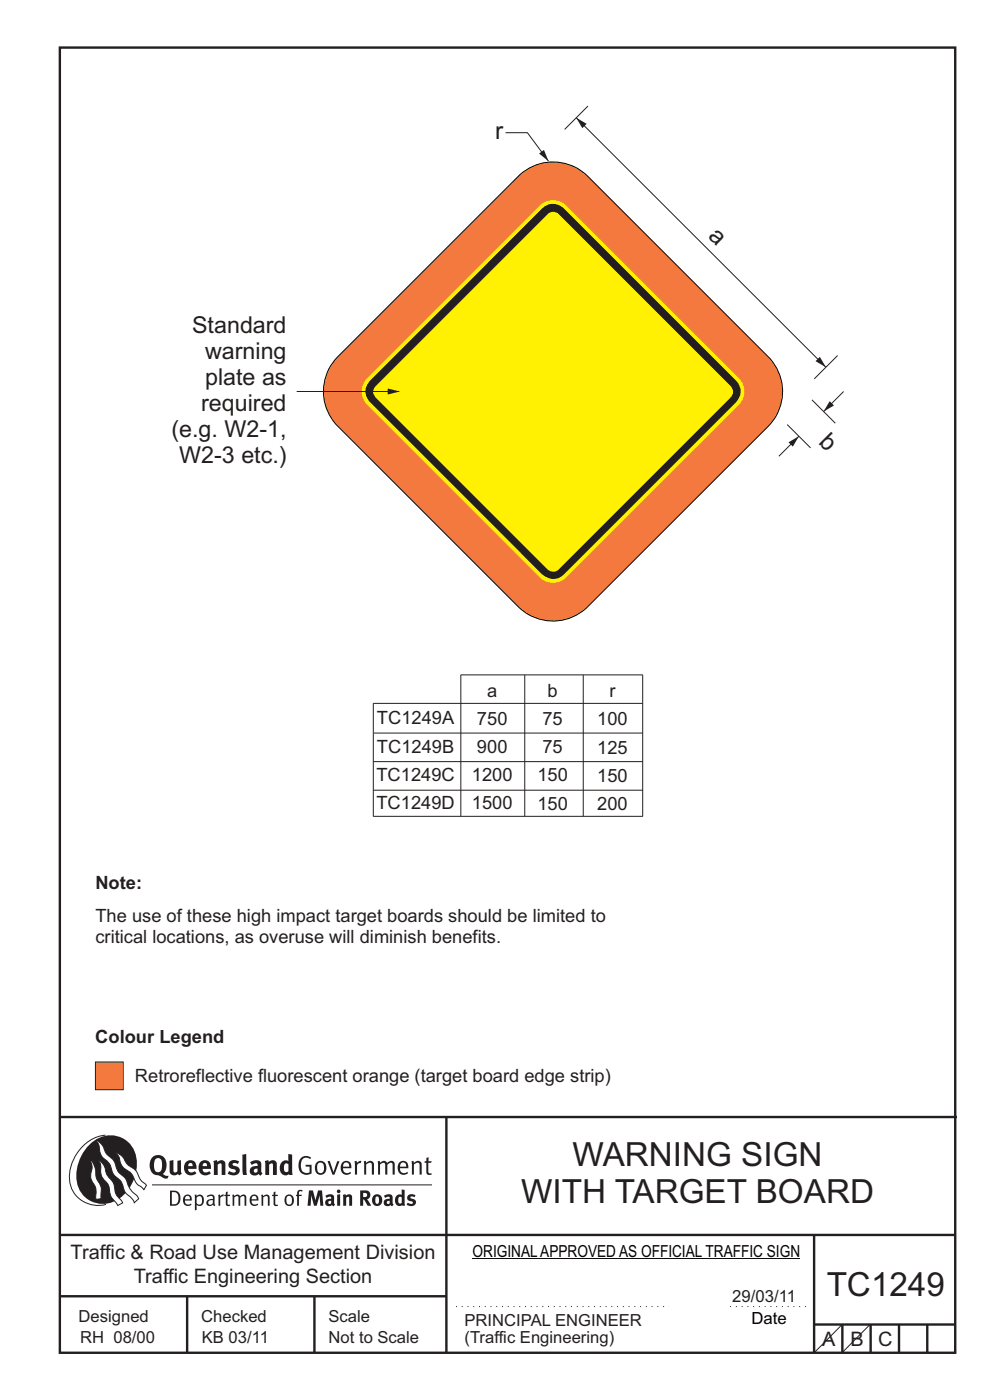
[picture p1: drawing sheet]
<svg xmlns="http://www.w3.org/2000/svg" width="210mm" height="297mm" viewBox="0 0 210 297" stroke-linecap="round" stroke-linejoin="round" font-family="sans-serif">
<path d="M12.7 10.1h189.9v276.9h-189.9z" fill="none" stroke="#231f20" stroke-width=".51"/>
<path d="M20.2 225.3h5.9v5.9h-5.9z" fill-rule="evenodd" fill="#f4793e" stroke="#231f20" stroke-width=".21"/>
<path d="M12.7 237h190.3M94.7 236.9v50.1M12.7 262h190M12.7 275h82M39.7 275v12M66.7 275v12M172.7 262v25M172.7 281h30M178.7 281v6M184.7 281v6M190.7 281v6M196.7 281v6" fill="none" stroke="#231f20" stroke-width=".51"/>
<path d="M100.2 267h69.5" fill="none" stroke="#010202" stroke-width=".21"/>
<path d="M96.7 277.2h45.2M154.9 277.2h16.6" fill="none" stroke="#231f20" stroke-width=".21" stroke-dasharray=".2 1" stroke-linecap="butt"/>
<g fill="#231f20">
<path d="M63.9 245.6a1.61 1.61 0 0 1 2.1 0l-.2 .3a1.17 1.17 0 0 0-1.4-.2 1.17 1.17 0 0 0-.6 1.3 1.42 1.42 0 0 0 1.2 1.8l.7-.1v-1.2h-.8l-.1-.4h1.3v1.8a1.82 1.82 0 0 1-2.2 0 1.82 1.82 0 0 1-.6-2.1l.2-.7z" fill-rule="evenodd"/>
<path d="M67.2 246.5a1.77 1.77 0 0 0 .4 2.7 1.39 1.39 0 0 0 1.4-.5 1.39 1.39 0 0 0 .2-1.5 1.19 1.19 0 0 0-2-.7zM67.5 246.8a.83 .83 0 0 1 1 .1 .83 .83 0 0 1 .2 .9 .75 .75 0 0 1-.6 1.1 .75 .75 0 0 1-.8-.9v-.9z" fill-rule="evenodd"/>
<path d="M69.5 246.3h.4l.8 2.4 .8-2.4h.5l-1.1 2.9h-.4z" fill-rule="evenodd"/>
<path d="M72.6 246.7a1.74 1.74 0 0 0 .5 2.5l.9-.1 .5-.2-.2-.3a.89 .89 0 0 1-1.1 .2 .89 .89 0 0 1-.4-1h1.7a1.15 1.15 0 0 0-.4-1.4 1.15 1.15 0 0 0-1.5 .3zM73 246.8a.67 .67 0 0 1 .8-.1 .67 .67 0 0 1 .3 .8h-1.3z" fill-rule="evenodd"/>
<path d="M75.2 246.4l.4-.1 .1 .4 .5-.4h.5l-.2 .5a.61 .61 0 0 0-.8 .6v1.8h-.4z" fill-rule="evenodd"/>
<path d="M77.1 246.4l.5-.1 .1 .4a.89 .89 0 0 1 .9-.4 .89 .89 0 0 1 .7 .7v2.2h-.4v-2.2l-.1-.2-.3-.1-.8 .3v2.2h-.4z" fill-rule="evenodd"/>
<path d="M80.1 246.4l.4-.1 .1 .4a.83 .83 0 0 1 .8-.4 .83 .83 0 0 1 .7 .4 .86 .86 0 0 1 .9-.4 .86 .86 0 0 1 .7 .7v2.2h-.4l-.1-2.4a.5 .5 0 0 0-.8 .1l-.2 .2v2.1h-.5v-2.3l-.4-.2-.7 .3v2.2h-.4z" fill-rule="evenodd"/>
<path d="M84.7 246.7a1.74 1.74 0 0 0 .5 2.5l.9-.1 .5-.2-.2-.3a.89 .89 0 0 1-1.1 .2 .89 .89 0 0 1-.4-1h1.7a1.15 1.15 0 0 0-.5-1.4 1.15 1.15 0 0 0-1.4 .3zM85 246.8a.67 .67 0 0 1 .9-.1 .67 .67 0 0 1 .3 .8h-1.3z" fill-rule="evenodd"/>
<path d="M87.3 246.4l.4-.1 .1 .4a.89 .89 0 0 1 .9-.4 .89 .89 0 0 1 .8 .7v2.2h-.5v-2.2l-.1-.2-.3-.1-.8 .3v2.2h-.4z" fill-rule="evenodd"/>
<path d="M90.5 245.6l.4-.1v.8h.7l-.2 .4h-.5v2.1l.1 .1h.5l.1 .3a.71 .71 0 0 1-1.2-.6v-1.9h-.3v-.4h.3z" fill-rule="evenodd"/>
<path d="M36 246.3l.8-.2v2a.46 .46 0 0 0 .2 .6 .46 .46 0 0 0 .6-.2v-2.2l.8-.2v2.4l.2 .5-.6 .3-.2-.3a1.03 1.03 0 0 1-1.2 .3 1.03 1.03 0 0 1-.6-1.1z" fill-rule="evenodd"/>
<path d="M39.4 246.5a1.64 1.64 0 0 0 0 2.3 1.64 1.64 0 0 0 2.3 .1l-.4-.4a.78 .78 0 0 1-.9 .2 .78 .78 0 0 1-.5-.7h1.8a1.37 1.37 0 0 0-.6-1.7 1.37 1.37 0 0 0-1.7 .2zM40.1 246.9a.48 .48 0 0 1 .6-.1 .48 .48 0 0 1 .2 .6h-1z" fill-rule="evenodd"/>
<path d="M42.5 246.5a1.65 1.65 0 0 0-.2 2 1.65 1.65 0 0 0 1.9 .7l.5-.3-.3-.4a.78 .78 0 0 1-.9 .3 .78 .78 0 0 1-.5-.8h1.8a1.37 1.37 0 0 0-.6-1.7 1.37 1.37 0 0 0-1.7 .2zM43.1 246.9a.48 .48 0 0 1 .6-.1 .48 .48 0 0 1 .2 .6h-.9z" fill-rule="evenodd"/>
<path d="M45.3 246.3l.7-.2 .1 .4a.95 .95 0 0 1 1-.3 .95 .95 0 0 1 .7 .8v2.3h-.8v-2.3l-.3-.2-.5 .3v2.2h-.8z" fill-rule="evenodd"/>
<path d="M48.7 246.5a1.73 1.73 0 0 1 2-.1l-.2 .5-.6-.2a.42 .42 0 0 0-.6 .3l.2 .2a1.23 1.23 0 0 1 1.4 1.1 1.47 1.47 0 0 1-2.3 .9l-.3-.2 .3-.6 .7 .3a.47 .47 0 0 0 .7-.3 .87 .87 0 0 0-1-.5l-.4-.2-.1-.4z" fill-rule="evenodd"/>
<path d="M53.1 246.5l.3 .6 .3-.2a.62 .62 0 0 1 .9 .1l.1 .4a1.21 1.21 0 0 0-1.4 .3 1.21 1.21 0 0 0-.2 1.3 1.19 1.19 0 0 0 1.7 0l.5 .4 .4-.5-.3-.3v-1.4a.96 .96 0 0 0-1.3-1.1zM54 248l.6-.1v.7a.43 .43 0 0 1-.6 .1 .43 .43 0 0 1 0-.7z" fill-rule="evenodd"/>
<path d="M56.2 246.3l.7-.2 .1 .4a.95 .95 0 0 1 1-.3 .95 .95 0 0 1 .7 .8v2.3h-.8v-2.3l-.2-.2-.6 .3v2.2h-.8z" fill-rule="evenodd"/>
<path d="M61.2 244.8v1.5a1.29 1.29 0 0 0-1.4 .2 1.29 1.29 0 0 0-.5 1.3 1.24 1.24 0 0 0 .6 1.3 1.24 1.24 0 0 0 1.4 0l.1 .2h.7l-.1-4.4zM60.5 246.9l.4-.1 .3 .2v1.5l-.3 .1a.48 .48 0 0 1-.6-.4 1.52 1.52 0 0 1 .2-1.3z" fill-rule="evenodd"/>
<path d="M51.4 245l.8-.2 .2 4.5h-.8l-.1-.2z" fill-rule="evenodd"/>
</g>
<path d="M22.4 240.8a9 9 0 0 0-7.4 10.9 6.2 6.2 0 0 0 7.5 3.8M32.2 251.4h59.4" fill="none" stroke="#231f20" stroke-width=".21"/>
<path d="M19.1 242.7a5.7 5.7 0 0 1 6.5-1.4 5.7 5.7 0 0 1 3.4 5.7 8.6 8.6 0 0 1-6.2 8.3 5.7 5.7 0 0 1-6.5-7 9.9 9.9 0 0 1 2.8-5.6z" fill-rule="evenodd" fill="#231f20"/>
<path d="M24.4 244.5a3.1 3.1 0 0 1 2.3 2.2l.8 .7a3.2 3.2 0 0 1 2 2.4l.4 .6 1.2 1.1-.6 .9-.2-.3a3.5 3.5 0 0 1-1.9-2.1 3.8 3.8 0 0 0-2.1-2.2 3.5 3.5 0 0 1-1-2.2zM20.4 241.9a3.4 3.4 0 0 1 1.9 2.4l.7 .9a3.3 3.3 0 0 1 1.7 2.6 4.4 4.4 0 0 0 1.7 2l.3 .3a6.1 6.1 0 0 0 2.5 3.7l.2 .5-.9 .9a6.1 6.1 0 0 0-1.9-2.3l-.4-.7a3.6 3.6 0 0 0-1.9-2.8l-.6-1a3.6 3.6 0 0 0-1.9-2.8 3.7 3.7 0 0 1-.8-2.4zM21 246.1a3.4 3.4 0 0 1 1.5 2.7l.6 1a3.8 3.8 0 0 1 1.4 3.1l.3 .7 1.2 1.6-1 .5-.5-.7a3.2 3.2 0 0 1-1.3-2.8 4.3 4.3 0 0 0-1.4-2.2 4.7 4.7 0 0 1-.5-3zM19.2 246.1a5.1 5.1 0 0 1 1.2 3.7l.3 .7a3.1 3.1 0 0 1 .7 2.9l.1 .9-1.1 .2-.1-.8a3.5 3.5 0 0 0-.9-3.3 3.6 3.6 0 0 1 .1-2.5z" fill-rule="evenodd" fill="#fff" stroke="#231f20" stroke-width=".21"/>
<g fill="#231f20">
<path d="M32.4 245.5a2.51 2.51 0 0 0 .4 3.7l.8 .1a2.78 2.78 0 0 0 2 .7l.2-.6h-.6l-.7-.3a2.56 2.56 0 0 0 0-3.8 1.83 1.83 0 0 0-2.1 .2zM33 245.8a.87 .87 0 0 1 1 .1 .87 .87 0 0 1 .4 .9v.4a1.17 1.17 0 0 1-.9 1.5l-.3-.1a2.38 2.38 0 0 1-.2-2.8z" fill-rule="evenodd"/>
<path d="M36.4 252.9v2.6a1.12 1.12 0 0 0 1.2-.3 1.12 1.12 0 0 0 .3-1.2l-.2-.5-.3-.5zM36.1 252.6h1.1a1.67 1.67 0 0 1 1.1 1.6 1.67 1.67 0 0 1-1.2 1.6h-1zM39.4 253.9l-.2 .5h1.1a.55 .55 0 0 0-.2-.6 .55 .55 0 0 0-.7 .1zM39.1 253.7a.95 .95 0 0 1 1.2-.1 .95 .95 0 0 1 .4 1.1h-1.5a.72 .72 0 0 0 .4 .8 .72 .72 0 0 0 .9-.2l.1 .3a1.15 1.15 0 0 1-1.5 0 1.15 1.15 0 0 1-.2-1.5zM41.7 254.1v1.1a.7 .7 0 0 0 .9 .2 .7 .7 0 0 0 .3-.9 .61 .61 0 0 0-.4-.7 .61 .61 0 0 0-.8 .3zM41.3 253.5l.4-.1v.4a.95 .95 0 0 1 1.2-.2 .95 .95 0 0 1 .3 1.2 .92 .92 0 0 1-.4 .9 .92 .92 0 0 1-1.1-.1v1.1l-.4 .1zM44.3 254.8a.5 .5 0 0 0 .1 .8 .5 .5 0 0 0 .7-.4l.1-.6zM43.8 253.7a1 1 0 0 1 1.7 .3v1.4l.2 .2-.2 .3-.3-.4a.78 .78 0 0 1-1.4 0 .78 .78 0 0 1 .8-1.1h.6a.58 .58 0 0 0-.4-.7 .58 .58 0 0 0-.7 .2zM46.3 253.5l.3-.1 .1 .4 .3-.3 .5-.1-.2 .4a.52 .52 0 0 0-.6 .5v1.5h-.3zM47.9 252.9l.4-.1v.7h.6l-.2 .2h-.4v1.5a.35 .35 0 0 0 .5 .3v.3a.57 .57 0 0 1-.6 .1 .57 .57 0 0 1-.3-.6v-1.6h-.3v-.2h.3zM49.3 253.5l.3-.1 .1 .4 .2-.2a.64 .64 0 0 1 1 .2 .7 .7 0 0 1 .8-.4 .7 .7 0 0 1 .5 .6v1.8h-.3v-1.7l-.3-.4-.6 .4v1.7h-.4v-1.7a.38 .38 0 0 0-.3-.4 .38 .38 0 0 0-.4 .2l-.2 .2v1.7h-.4zM53.5 253.9l-.1 .5h1a.55 .55 0 0 0-.2-.6 .55 .55 0 0 0-.7 .1zM53.2 253.7a.95 .95 0 0 1 1.2-.1 .95 .95 0 0 1 .4 1.1h-1.4a.72 .72 0 0 0 .4 .8 .72 .72 0 0 0 .8-.2l.2 .3a1.15 1.15 0 0 1-1.5 0 1.15 1.15 0 0 1-.3-1.5zM55.4 253.5l.3-.1 .1 .4a.72 .72 0 0 1 .8-.4 .72 .72 0 0 1 .6 .6v1.8h-.4v-1.6a.45 .45 0 0 0-.3-.5 .45 .45 0 0 0-.5 .2l-.2 .2v1.7h-.3zM58.1 252.9l.4-.1-.1 .7h.6l-.1 .2h-.5v1.5a.35 .35 0 0 0 .5 .3l.1 .3a.57 .57 0 0 1-.6 .1 .57 .57 0 0 1-.4-.6v-1.6h-.3v-.2h.3zM60.9 253.8l-.2 .8a.65 .65 0 0 0 .3 .8 .65 .65 0 0 0 .9-.2v-.1a.93 .93 0 0 0-.7-1.4zM60.6 253.7a1.12 1.12 0 0 1 1.5 0 1.12 1.12 0 0 1 .2 1.5 1.01 1.01 0 0 1-1.3 .6 1.01 1.01 0 0 1-.7-1.2zM63.2 252.6l.5-.2 .5 .1-.1 .3-.4-.1-.3 .2v.6h.7l-.2 .2h-.5v2.1h-.4v-2.1h-.2v-.2h.2zM65.5 252.5l-.3 3.3h.7l.1-2.3 .6 2.3h.6l.6-2.3 .2 2.3h.6l-.3-3.3h-.8l-.6 2.2-.5-2.2zM69 253.7l.3 .4a.51 .51 0 0 1 .5-.3 .51 .51 0 0 1 .5 .4v.1a.88 .88 0 0 0-1.2 .3 .88 .88 0 0 0 .2 1.2 .9 .9 0 0 0 1.1-.2l.4 .3 .3-.4-.2-.3v-1a.87 .87 0 0 0-.5-.9 .87 .87 0 0 0-1 .2zM69.8 254.8l.4-.1v.6l-.1 .1h-.3l-.1-.2zM71.5 253.4v2.4h.6v-2.5zM71.4 252.7a.4 .4 0 0 0 .8 0 .4 .4 0 0 0-.8 0zM72.7 253.5l.1 2.3h.6v-1.7a.33 .33 0 0 1 .4-.2 .33 .33 0 0 1 .3 .3v1.6h.6v-1.8a.75 .75 0 0 0-.5-.6 .75 .75 0 0 0-.8 .2l-.1-.3zM76.4 252.5v3.3h.6v-1.4l.3 .3 .7 1.1h.8l-1-1.4a.94 .94 0 0 0 .8-1 .94 .94 0 0 0-1-.9zM77 253.1a.51 .51 0 0 1 .8 .1 .51 .51 0 0 1-.2 .7h-.6zM79.2 253.7a1.19 1.19 0 0 0 0 1.7 1.19 1.19 0 0 0 1.7 0 1.19 1.19 0 0 0-.1-1.6 1.19 1.19 0 0 0-1.6-.1zM79.8 253.9l.2-.1a.99 .99 0 0 1 0 1.6 1.06 1.06 0 0 1-.2-1.5zM81.4 253.7l.3 .4a.51 .51 0 0 1 .5-.3 .51 .51 0 0 1 .5 .4v.1a.88 .88 0 0 0-1.1 .3 .88 .88 0 0 0 .2 1.2 .9 .9 0 0 0 1-.2l.4 .3 .3-.4-.2-.3v-1a.87 .87 0 0 0-.5-.9 .87 .87 0 0 0-1 .2zM82.2 254.8l.5-.1v.6l-.2 .1h-.3l-.1-.2zM85.2 252.3v1.2a1.2 1.2 0 0 0-1.3 .6 1.2 1.2 0 0 0 .1 1.4l.5 .3 .8-.1 .1 .1h.5l-.1-3.4zM84.7 253.9l.5 .1v1.2a.46 .46 0 0 1-.6 0 .46 .46 0 0 1-.1-.6zM86.6 253.5a.79 .79 0 0 0-.1 1 .79 .79 0 0 0 .9 .4 .33 .33 0 0 1 .1 .5 .33 .33 0 0 1-.6-.1l-.4-.2-.3 .5a1.15 1.15 0 0 0 1.3 .3 1.15 1.15 0 0 0 .7-1 1.49 1.49 0 0 0-1.1-.8 .4 .4 0 0 1 .2-.3 .4 .4 0 0 1 .5 .1l.1 .1 .2-.4a1.47 1.47 0 0 0-1.5-.1z" fill-rule="evenodd"/>
</g>
<path d="M71.6 75.7l38.7-38.7a10.5 10.5 0 0 1 14.3 .3l38.7 38.8a10.5 10.5 0 0 1-.3 14.3l-38.7 38.7a10.5 10.5 0 0 1-14.3-.3l-38.7-38.8a10.5 10.5 0 0 1 .3-14.3z" fill-rule="evenodd" fill="#f4793e" stroke="#010202" stroke-width=".21"/>
<path d="M107.2 28.2h4.7l4.4 6" fill="none" stroke="#231f20" stroke-width=".21"/>
<path d="M114.3 32.6l1.1-.8 .9 2.4z" fill="#231f20"/>
<path d="M77.9 80.2l36.6-36.6a4 4 0 0 1 5.6 0l36.6 36.6a4 4 0 0 1 0 5.7l-36.6 36.6a4 4 0 0 1-5.6 0l-36.6-36.6a4 4 0 0 1 0-5.7z" fill-rule="evenodd" fill="#fff101"/>
<path d="M115 44.2a3.2 3.2 0 0 1 4.6 0l36.6 36.6a3.2 3.2 0 0 1 0 4.5l-36.6 36.6a3.2 3.2 0 0 1-4.6 0l-36.5-36.6a3.2 3.2 0 0 1 0-4.5z" fill-rule="evenodd" fill="#231f20"/>
<path d="M116.3 45.3a1.65 1.65 0 0 1 2.1 0l36.6 36.6a1.65 1.65 0 0 1 0 2.4l-36.6 36.6-.7 .4a1.76 1.76 0 0 1-1.4-.4l-36.6-36.6a1.62 1.62 0 0 1 0-2.4z" fill-rule="evenodd" fill="#fff101"/>
<path d="M84.7 83.1h-21.8" fill="none" stroke="#231f20" stroke-width=".21"/>
<path d="M82.3 82.4l2.4 .7-2.4 .6z" fill="#231f20"/>
<path d="M122.2 25l53 52.9M177.7 75.4l-5 5" fill="none" stroke="#231f20" stroke-width=".21"/>
<g fill="#231f20">
<path d="M122.2 25l2.2 1.3-.9 .9z"/>
<path d="M173.9 75.7l1.3 2.2-2.2-1.3z"/>
</g>
<path d="M124.7 22.5l-4.9 5M167 90.1l4.9 4.9M169.5 92.5l-4.3 4.3" fill="none" stroke="#231f20" stroke-width=".21"/>
<path d="M167.3 93.8l2.2-1.3-1.3 2.2z" fill="#231f20"/>
<path d="M172.2 84.8l5 5M178.9 83.1l-4.2 4.2" fill="none" stroke="#231f20" stroke-width=".21"/>
<path d="M176 85.1l.9 .9-2.2 1.3z" fill="#231f20"/>
<path d="M79.2 149.2h57.1M79.2 149.2v24h57.1v-30h-38.6l.1 30M79.3 155.5h57.1M111.3 143.2v30M123.7 143.2v30M79.2 161.6h57.2M79.2 167.6h57.2M178.6 281l-6 6.1M184.5 281l-6 6.1" fill="none" stroke="#231f20" stroke-width=".21"/>
<g font-size="7.1" fill="#231f20">
<text x="121.5" y="247.4">WARNING SIGN</text>
<text x="110.5" y="255.3">WITH TARGET BOARD</text>
<text x="175.4" y="275">TC1249</text>
</g>
<g font-size="5.2" fill="#231f20">
<text x="105" y="29.4">r</text>
<text x="150" y="50.3" transform="rotate(45 150 50.3)">a</text>
<text x="173.5" y="93.9" transform="rotate(45 173.5 93.9)">b</text>
</g>
<g font-size="4.9" fill="#231f20">
<text x="40.8" y="70.7">Standard</text>
<text x="43.5" y="76.2">warning</text>
<text x="43.5" y="81.8">plate as</text>
<text x="42.7" y="87.3">required</text>
<text x="36.4" y="92.8">(e.g. W2-1,</text>
<text x="38" y="98.3">W2-3 etc.)</text>
</g>
<g font-size="4.2" fill="#231f20">
<text x="15" y="267">Traffic &amp; Road Use Management Division</text>
<text x="28.4" y="272.2">Traffic Engineering Section</text>
<text x="174.4" y="285.6">A</text>
<text x="180.4" y="285.6">B</text>
<text x="186.3" y="285.6">C</text>
</g>
<g font-size="3.9" fill="#231f20">
<text x="103.3" y="147.8">a</text>
<text x="116.1" y="147.8">b</text>
<text x="129.3" y="147.9">r</text>
<text x="80" y="153.7">TC1249A</text>
<text x="101.2" y="153.8">750</text>
<text x="115.1" y="153.8">75</text>
<text x="126.7" y="153.9">100</text>
<text x="80" y="159.7">TC1249B</text>
<text x="101.2" y="159.7">900</text>
<text x="115.1" y="159.8">75</text>
<text x="126.7" y="159.9">125</text>
<text x="79.9" y="165.7">TC1249C</text>
<text x="100.1" y="165.7">1200</text>
<text x="114" y="165.8">150</text>
<text x="126.7" y="165.9">150</text>
<text x="79.9" y="171.6">TC1249D</text>
<text x="100.1" y="171.7">1500</text>
<text x="114" y="171.8">150</text>
<text x="126.7" y="171.9">200</text>
<text x="20.2" y="188.6">Note:</text>
<text x="20.2" y="195.7">The use of these high impact target boards should be limited to</text>
<text x="20.2" y="200">critical locations, as overuse will diminish benefits.</text>
<text x="20.2" y="221.2">Colour Legend</text>
<text x="28.6" y="229.5">Retroreflective fluorescent orange (target board edge strip)</text>
</g>
<text font-size="3.6" fill="#231f20" x="155.3" y="276.2">29/03/11</text>
<text font-size="3.6" fill="#010202" x="159.4" y="280.9">Date</text>
<text font-size="3.5" fill="#010202" x="100.2" y="266.6">ORIGINALAPPROVED AS OFFICIAL TRAFFIC SIGN</text>
<g font-size="3.5" fill="#231f20">
<text x="16.7" y="280.4">Designed</text>
<text x="42.7" y="280.4">Checked</text>
<text x="69.7" y="280.4">Scale</text>
<text x="98.5" y="281.3">PRINCIPAL ENGINEER</text>
<text x="17" y="284.8">RH 08/00</text>
<text x="42.8" y="284.8">KB 03/11</text>
<text x="69.7" y="285">Not to Scale</text>
<text x="98.5" y="284.8">(Traffic Engineering)</text>
</g>
</svg>
